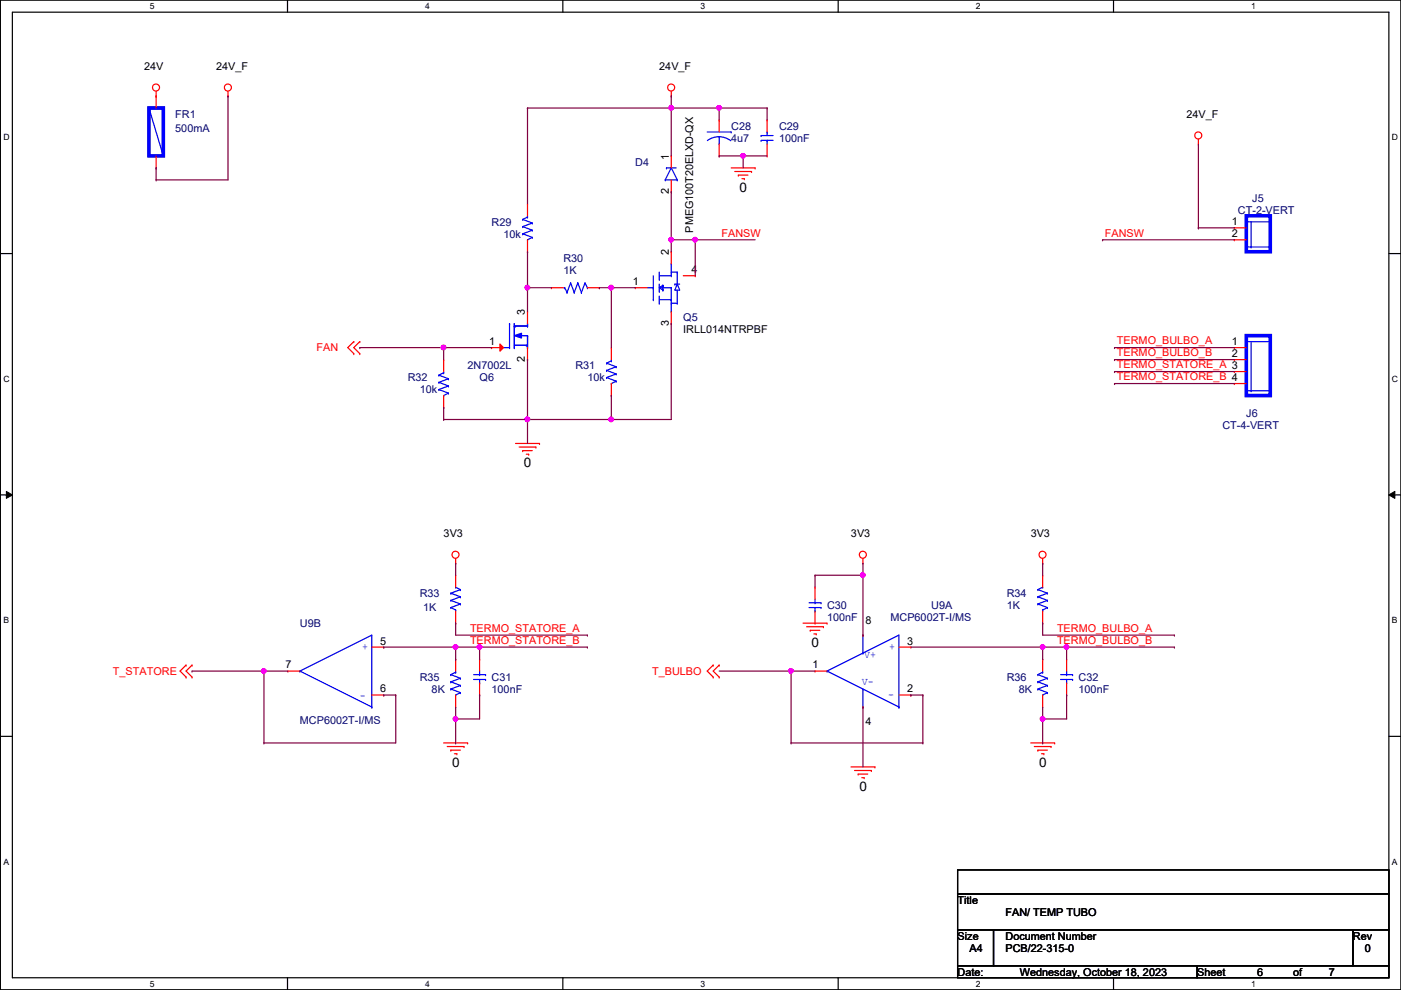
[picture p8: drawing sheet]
<svg xmlns="http://www.w3.org/2000/svg" width="297mm" height="210mm" viewBox="0 0 297 210" stroke-linecap="round" stroke-linejoin="round" font-family="sans-serif">
<path d="M.1 0h296.9v209.8h-296.9zM2.6 2.6h291.9v204.7h-291.9z" fill="none" stroke="#000" stroke-width=".25"/>
<g fill="#fff">
<path d="M31.8 .3h1v2h-1z"/>
<path d="M31.8 207.6h1v1.9h-1z"/>
</g>
<path d="M61 0v2.6M61 207.3v2.5" fill="none" stroke="#000" stroke-width=".25"/>
<g fill="#fff">
<path d="M90.1 .3h1v2h-1z"/>
<path d="M90.1 207.6h1v1.9h-1z"/>
</g>
<path d="M119.3 0v2.6M119.3 207.3v2.5" fill="none" stroke="#000" stroke-width=".25"/>
<g fill="#fff">
<path d="M148.5 .3h1v2h-1z"/>
<path d="M148.5 207.6h1v1.9h-1z"/>
</g>
<path d="M177.7 0v2.6M177.7 207.3v2.5" fill="none" stroke="#000" stroke-width=".25"/>
<g fill="#fff">
<path d="M206.9 .3h1v2h-1z"/>
<path d="M206.9 207.6h1v1.9h-1z"/>
</g>
<path d="M236.1 0v2.6M236.1 207.3v2.5" fill="none" stroke="#000" stroke-width=".25"/>
<g fill="#fff">
<path d="M265.3 .3h.9v2h-.9z"/>
<path d="M265.3 207.6h.9v1.9h-.9z"/>
<path d="M.7 28.2h1.3v1.9h-1.3z"/>
<path d="M295.1 28.2h1.3v1.9h-1.3z"/>
<path d="M.7 79.3h1.3v2h-1.3z"/>
<path d="M295.1 79.3h1.3v2h-1.3z"/>
</g>
<path d="M.1 53.8h2.5M294.5 53.8h2.5" fill="none" stroke="#000" stroke-width=".25"/>
<g fill="#fff">
<path d="M.7 130.5h1.2v2h-1.2z"/>
<path d="M295.1 130.5h1.2v2h-1.2z"/>
</g>
<path d="M.1 104.9h2.5M294.5 104.9h2.5" fill="none" stroke="#000" stroke-width=".25"/>
<path d="M1.4 104.2l1.2 .7-1.2 .8zM294.5 104.9l1.2-.7v1.5z" fill="#000"/>
<path d="M1.4 104.2l1.2 .7-1.2 .8zM294.5 104.9l1.2-.7v1.5z" fill="none" stroke="#000" stroke-width=".21"/>
<g fill="#fff">
<path d="M.7 181.7h1.2v2h-1.2z"/>
<path d="M295.1 181.7h1.2v2h-1.2z"/>
</g>
<path d="M.1 156.1h2.5M294.5 156.1h2.5M203 184.4h91.5v5.1h-91.5zM203 189.5h91.5v7.6h-91.5zM203 197.1h7.6v7.7h-7.6zM210.6 197.1h76.2v7.7h-76.2zM286.8 197.1h7.7v7.7h-7.7zM203 204.8h50.8v2.5h-50.8zM253.8 204.8h40.7v2.5h-40.7z" fill="none" stroke="#000" stroke-width=".25"/>
<g fill="none" stroke="#f00" stroke-width=".25">
<path d="M33.1 19.3v1.1M48.3 19.3v1.1M142.3 19.3v1.1M33.1 20.4h.1M48.3 20.4h.1M142.3 20.4h.1M155 35.6h5.1M155.8 36.4h3.5M156.5 37.1h.1M156.5 37.1h2.1M157.3 37.9h.5M157.8 37.9h.1"/>
<path d="M159.3 36.4h.1M160.1 35.6h.1M254.1 30.5h.1M254.1 29.5v1M111.8 53.4h.1M111.8 43.2h.1M111.8 43.2v2.6M111.8 50.8v2.6M142.3 53.4h.1M142.3 53.4v2.5M144.9 58.5h2.5M147.4 58.5h.1"/>
<path d="M261.7 48.3h.1M261.7 50.8h.1M261.7 48.3h2.5M261.7 50.8h2.5M75 75h.1M75 72.4h.1M75 72.4l-1.3 1.3 1.3 1.3M76.3 75h.1M76.3 72.4h.1M76.3 72.4l-1.3 1.3 1.3 1.3M94.1 76.2h.1M94.1 76.2v2.6"/>
<path d="M116.9 61h.1M116.9 61h2.6M124.5 61h2.6M127.1 61h.1M134.7 61h.1M134.7 61h2.5M142.3 68.6h.1M142.3 66.1v2.5M94.1 86.4h.1M94.1 83.9v2.5M109.3 94h5.1M110.1 94.8h3.5"/>
<path d="M110.8 95.5h.1M110.8 95.5h2.1M111.6 96.3h.5M112.1 96.3h.1M113.6 94.8h.1M114.4 94h.1M96.6 119.4h.1M96.6 118.4v1M183 119.4h.1M183 118.4v1M221.1 119.4h.1M221.1 118.4v1"/>
<path d="M96.6 122h.1M96.6 132.1h.1M96.6 122v2.5M96.6 129.6v2.5M170.3 132.1h5M171 132.9h3.6M171.8 133.6h.1M171.8 133.6h2M172.5 134.4h.6M173.1 134.4h.1M174.6 132.9h.1M175.3 132.1h.1"/>
<path d="M183 134.7h.1M190.6 137.2h2.5M193.1 137.2h.1M221.1 139.7h.1M221.1 139.7v2.6M226.1 139.7h.1M226.1 139.7v2.6M39.5 143.6h.1M39.5 141h.1M39.5 141l-1.3 1.3 1.3 1.3M40.7 143.6h.1M40.7 141h.1"/>
<path d="M40.7 141l-1.2 1.3 1.2 1.3M94.1 157.5h5M94.8 158.3h3.6M95.6 159h.1M95.6 159h2M96.3 159.8h.6M96.9 159.8h.1M98.4 158.3h.1M99.1 157.5h.1M151.2 143.6h.1M151.2 141h.1M151.2 141l-1.3 1.3 1.3 1.3"/>
<path d="M152.5 143.6h.1M152.5 141h.1M152.5 141l-1.3 1.3 1.3 1.3M172.8 142.3h.1M172.8 142.3h2.5M183 149.9h.1M190.6 147.4h2.5M193.1 147.4h.1M218.5 157.5h5.1M219.3 158.3h3.5M220 159h.1M220 159h2.1"/>
<path d="M220.8 159.8h.5M221.1 149.9h.1M221.1 147.4v2.5M221.3 159.8h.1M222.8 158.3h.1M223.6 157.5h.1M226.1 147.4h.1M226.1 144.8v2.6M180.4 162.6h5.1M181.2 163.4h3.5M181.9 164.1h.1M181.9 164.1h2.1"/>
<path d="M182.7 164.9h.5M183.2 164.9h.1M184.7 163.4h.1M185.5 162.6h.1"/>
<circle cx="33.1" cy="18.6" r=".75"/>
<circle cx="48.3" cy="18.6" r=".75"/>
<circle cx="142.3" cy="18.6" r=".75"/>
<circle cx="254.1" cy="28.7" r=".75"/>
<circle cx="96.6" cy="117.6" r=".75"/>
<circle cx="182.9" cy="117.6" r=".75"/>
<circle cx="221" cy="117.6" r=".75"/>
</g>
<g fill="none" stroke="#00f" stroke-width=".25">
<path d="M110.8 46.5h.1M110.8 48h.1M110.8 49.6h.1M110.8 46.5l2.1 .8M110.8 48l2.1 .8M110.8 49.6l2.1 .7M111.8 50.8h.1M111.8 46h.1M111.8 46l-1 .5M111.8 45.8v.2M112.9 47.3h.1M112.9 48.8h.1"/>
<path d="M112.9 50.3h.1M112.9 47.3l-2.1 .7M112.9 48.8l-2.1 .8M112.9 50.3l-1.1 .5M121 60h.1M121 60l-.8 2M121 60l.7 2M122.5 60h.1M122.5 60l-.8 2M122.5 60l.8 2M124 60h.1M124 60l-.7 2"/>
<path d="M124 60l.5 1M138.5 58.5v5M139.8 59.2h.1M139.8 57.7v1.5M139.8 58.5h2.5M142.3 58.5h.1M142.3 55.9h.1M142.3 57.7h.1M142.3 55.9v2.6M142.3 57.7h1.3M143.6 57.7h.1M143.6 57.7v2.5"/>
<path d="M264.2 47h5.1M264.2 52.4h5.1M265.3 52.4h.1M265.3 47v5.4M269.3 47h.1M269.3 52.4h.1M93 79.5h.1M93 79.5l2.1 .8M94.1 79h.1M94.1 79l-1.1 .5M94.1 78.8v.2M106.8 73.7h1.2"/>
<path d="M108 73.7h.1M108 68.6h.1M108 68.6v5.1M109 73.7h.1M109 69.1h.1M109 68.6v5.1M109 69.1h2.8M109 73.2h2.8M109.3 69.1h.1M110.3 71.2h1.5M111.6 73.2h.1M111.8 69.1h.1"/>
<path d="M111.8 71.2h.1M111.8 73.7h.1M111.8 73.2h.1M111.8 68.6v.5M111.8 71.2v2.5M119.5 61h.2M119.7 61h.1M119.7 61l.5 1M120.2 62h.1M121.7 62h.1M123.3 62h.1M124.5 61h.1"/>
<path d="M137.2 61h1.3M138.5 63.5h.1M138.5 61h.1M139.8 64.3h.1M139.8 61.8h.1M139.8 61h2.5M139.8 60.2v1.6M139.8 62.8v1.5M139.8 63.5h2.5M139.8 61l.7 .5M140.5 61.5h.1M140.5 60.5h.1"/>
<path d="M140.5 61.3h.1M140.5 60.7h.1M140.5 60.5l-.7 .5M140.5 60.5v1M142.3 61h.1M142.3 63.5h.1M142.3 66.1h.1M142.3 64.3h.1M142.3 61v5.1M142.3 64.3h1.3M143.1 60.2h.1M143.1 60.2h1"/>
<path d="M143.6 60.2h.1M143.6 64.3h.1M143.6 60.2l.5 1.3h-1zM143.6 61.5v2.8M93 81.1h.1M93 82.6h.1M93 81.1l2.1 .7M93 82.6l2.1 .8M94.1 83.9h.1M95.1 80.3h.1M95.1 81.8h.1M95.1 83.4h.1"/>
<path d="M95.1 80.3l-2.1 .8M95.1 81.8l-2.1 .8M95.1 83.4l-1 .5M95.6 128.8h.1M95.6 127.3h.1M95.6 125.8h.1M95.6 128.8l1 .5M95.6 127.3l2 .8M95.6 125.8l2 .7M96.6 124.5h.1M96.6 129.3h.1M96.6 124.5l1 .5"/>
<path d="M96.6 129.3v.3M97.6 128.1h.1M97.6 126.5h.1M97.6 125h.1M97.6 128.1l-2 .7M97.6 126.5l-2 .8M97.6 125l-2 .8M183 138.5h.1M183 134.7v3.8M175.3 142.3h.1M175.3 142.3l15.3-7.6v15.2M175.3 142.3l15.3 7.6"/>
<path d="M183 146.1h.1M183 146.1v3.8M190.6 149.9h.1M220 143h.1M220 144.6h.1M220 146.1h.1M220 143l2.1 .8M220 144.6l2.1 .7M220 146.1l2.1 .8M221.1 147.4h.1M221.1 142.5h.1M221.1 142.5l-1.1 .5"/>
<path d="M221.1 142.3v.2M222.1 143.8h.1M222.1 145.3h.1M222.1 146.9h.1M222.1 143.8l-2.1 .8M222.1 145.3l-2.1 .8M222.1 146.9l-1 .5M224.9 143h2.5M224.9 144.1h2.5M226.1 144.8h.1M226.1 143h.1M226.1 142.3v.7"/>
<path d="M226.1 144.1v.7M227.4 143h.1M227.4 144.1h.1"/>
</g>
<path d="M264.2 45.8h5.1v7.6h-5.1z" fill="none" stroke="#00f" stroke-width=".76"/>
<path d="M109 71.2l1.6-.5v1z" fill="#00f"/>
<path d="M109 71.2l1.6-.5v1z" fill="none" stroke="#00f" stroke-width=".25"/>
<path d="M106 72.9l.8 .8-.8 .8z" fill="#f00"/>
<g fill="none" stroke="#f00" stroke-width=".25">
<path d="M33.1 35.6h.1M33.1 20.4h.1M33.1 20.4v2.5M33.1 33.1v2.5M142.3 33.1h.1M142.3 33.1v2.5M142.3 38.1v2.6M152.5 25.4h.1M152.5 33.1h.1M152.5 25.4v2.6M152.5 30.5v2.6M162.6 33.1h.1"/>
<path d="M162.6 25.4h.1M162.6 25.4v2.6M162.6 30.5v2.6M142.3 40.7h.1M104.2 73.7h.1M104.2 73.7h2.6M106 72.9l.8 .8-.8 .8zM111.8 76.2h.1M111.8 66.1h.1M111.8 66.1v2.5M111.8 73.7v2.5M129.6 73.7h.1"/>
<path d="M129.6 73.7v2.5M261.7 73.7h.1M261.7 76.2h.1M261.7 78.8h.1M261.7 73.7h2.5M261.7 76.2h2.5M261.7 78.8h2.5M129.6 83.9h.1M129.6 81.3v2.6M261.7 81.3h.1M261.7 81.3h2.5M78.8 137.2h2.6"/>
<path d="M81.4 137.2h.1M96.6 139.7h.1M96.6 139.7v2.6M101.7 139.7h.1M101.7 139.7v2.6M172.8 124.5h.1M172.8 132.1h.1M172.8 124.5v2.5M172.8 129.6v2.5M221.1 122h.1M221.1 132.1h.1M221.1 122v2.5"/>
<path d="M221.1 129.6v2.5M61 142.3h.1M61 142.3h2.6M78.8 147.4h2.6M81.4 147.4h.1M96.6 149.9h.1M96.6 147.4v2.5M101.7 147.4h.1M101.7 144.8v2.6"/>
</g>
<g fill="none" stroke="#00f" stroke-width=".25">
<path d="M31.6 22.9h.1M31.6 22.9l3 10.2M141.1 38.1h.1M141.1 38.1h2.5M141.3 35.6h.1M141.3 35.6h2M142.3 35.6h.1M142.3 35.6l-1.2 2.5M142.3 35.6l1.3 2.5M143.6 38.1h.1M149.9 28h5.1M152.5 30.5h.1"/>
<path d="M152.5 29l1 .1 1.4 .7M152.5 29l-1.6 .3-.9 .5M152.5 29v1.5M155 28h.1M161.4 29.8h.1M161.4 28.7h.1M161.4 29.8h2.5M161.4 28.7h2.5M162.6 28h.1M162.6 29.8h.1M162.6 28v.7M162.6 29.8v.7"/>
<path d="M128.6 77h.1M128.6 78.5h.1M128.6 77l2 .8M128.6 78.5l2 .8M129.6 76.5h.1M129.6 76.5l-1 .5M129.6 76.2v.3M130.6 77.8h.1M130.6 79.3h.1M130.6 77.8l-2 .7M130.6 79.3l-2 .8M264.2 72.4h5.1"/>
<path d="M265.3 72.4v10.4M269.3 72.4h.1M128.6 80.1h.1M128.6 80.1l2 .7M129.6 81.3h.1M130.6 80.8h.1M130.6 80.8l-1 .5M264.2 82.8h5.1M265.3 82.8h.1M269.3 82.8h.1M171.5 127.8h2.6M171.5 128.8h2.6"/>
<path d="M172.8 129.6h.1M172.8 127.8h.1M172.8 127v.8M172.8 128.8v.8M174.1 127.8h.1M174.1 128.8h.1M220 128.1h.1M220 126.5h.1M220 125h.1M220 128.1l2.1 .7M220 126.5l2.1 .8M220 125l2.1 .8"/>
<path d="M221.1 124.5h.1M221.1 129.3h.1M221.1 124.5l-1.1 .5M221.1 129.3v.3M222.1 128.8h.1M222.1 127.3h.1M222.1 125.8h.1M222.1 128.8l-1 .5M222.1 127.3l-2.1 .8M222.1 125.8l-2.1 .7M63.6 142.3h.1M63.6 142.3l15.2 7.6"/>
<path d="M63.6 142.3l15.2-7.6v15.2M78.8 149.9h.1M95.6 143h.1M95.6 144.6h.1M95.6 146.1h.1M95.6 143l2 .8M95.6 144.6l2 .7M95.6 146.1l2 .8M96.6 147.4h.1M96.6 142.5h.1M96.6 142.5l-1 .5M96.6 142.3v.2"/>
<path d="M97.6 143.8h.1M97.6 145.3h.1M97.6 146.9h.1M97.6 143.8l-2 .8M97.6 145.3l-2 .8M97.6 146.9l-1 .5M100.4 143h2.6M100.4 144.1h2.6M101.7 144.8h.1M101.7 143h.1M101.7 142.3v.7M101.7 144.1v.7"/>
<path d="M103 143h.1M103 144.1h.1"/>
</g>
<path d="M31.6 22.9h3v10.2h-3zM264.2 71.2h5.1v12.7h-5.1z" fill="none" stroke="#00f" stroke-width=".76"/>
<path d="M142.3 20.4h.1M142.3 20.4v2.5M142.3 40.7h.1M142.3 40.7v10.1" fill="none" stroke="#800040" stroke-width=".25"/>
<circle cx="142.3" cy="50.8" r=".49" fill="#f0f"/>
<circle cx="142.3" cy="50.8" r=".49" fill="none" stroke="#f0f" stroke-width=".25"/>
<path d="M142.3 50.8h.1M142.3 50.8v2.6M142.3 50.8h5.1M76.3 73.7h.1M76.3 73.7h17.8" fill="none" stroke="#800040" stroke-width=".25"/>
<circle cx="94" cy="73.7" r=".49" fill="#f0f"/>
<circle cx="94" cy="73.7" r=".49" fill="none" stroke="#f0f" stroke-width=".25"/>
<path d="M142.3 22.9h.1M142.3 22.9h10.2M152.5 22.9h.1M152.5 22.9v2.5M142.3 68.6h.1M142.3 68.6v20.3" fill="none" stroke="#800040" stroke-width=".25"/>
<circle cx="152.5" cy="22.9" r=".49" fill="#f0f"/>
<circle cx="152.5" cy="22.9" r=".49" fill="none" stroke="#f0f" stroke-width=".25"/>
<circle cx="142.3" cy="22.9" r=".49" fill="#f0f"/>
<circle cx="142.3" cy="22.9" r=".49" fill="none" stroke="#f0f" stroke-width=".25"/>
<path d="M142.3 22.9h.1M142.3 22.9v10.2M152.5 22.9h.1M152.5 33.1h.1M152.5 22.9h10.1M152.5 33.1h5.1M157.6 33.1h.1M157.6 33.1v2.5M162.6 22.9h.1M162.6 22.9v2.5" fill="none" stroke="#800040" stroke-width=".25"/>
<circle cx="157.5" cy="33" r=".49" fill="#f0f"/>
<circle cx="157.5" cy="33" r=".49" fill="none" stroke="#f0f" stroke-width=".25"/>
<path d="M157.6 33.1h.1M157.6 33.1h5M111.8 76.2h.1M111.8 76.2v12.7" fill="none" stroke="#800040" stroke-width=".25"/>
<circle cx="111.8" cy="88.9" r=".49" fill="#f0f"/>
<circle cx="111.8" cy="88.9" r=".49" fill="none" stroke="#f0f" stroke-width=".25"/>
<path d="M111.8 53.4h.1M111.8 53.4v7.6" fill="none" stroke="#800040" stroke-width=".25"/>
<circle cx="111.8" cy="61" r=".49" fill="#f0f"/>
<circle cx="111.8" cy="61" r=".49" fill="none" stroke="#f0f" stroke-width=".25"/>
<path d="M111.8 22.9h.1M111.8 22.9h30.5M111.8 22.9v20.3M94.1 73.7h.1M94.1 73.7v2.5M94.1 73.7h10.1M94.1 86.4h.1M94.1 88.9h.1M94.1 86.4v2.5M94.1 88.9h35.5M111.8 88.9h.1M111.8 88.9v5.1" fill="none" stroke="#800040" stroke-width=".25"/>
<circle cx="129.6" cy="88.9" r=".49" fill="#f0f"/>
<circle cx="129.6" cy="88.9" r=".49" fill="none" stroke="#f0f" stroke-width=".25"/>
<path d="M147.4 50.8h.1M147.4 50.8v7.7M147.4 50.8h12.7" fill="none" stroke="#800040" stroke-width=".25"/>
<circle cx="147.4" cy="50.8" r=".49" fill="#f0f"/>
<circle cx="147.4" cy="50.8" r=".49" fill="none" stroke="#f0f" stroke-width=".25"/>
<path d="M129.6 61h.1M129.6 61v12.7M129.6 61h5.1" fill="none" stroke="#800040" stroke-width=".25"/>
<circle cx="129.6" cy="61" r=".49" fill="#f0f"/>
<circle cx="129.6" cy="61" r=".49" fill="none" stroke="#f0f" stroke-width=".25"/>
<g fill="none" stroke="#800040" stroke-width=".25">
<path d="M254.1 30.5v17.8M233.8 50.8h.1M233.8 50.8h27.9M254.1 48.3h.1M254.1 48.3h7.6M111.8 61h.1M111.8 61h5.1M111.8 61v5.1M127.1 61h.1M127.1 61h2.5M236.3 73.7h.1M236.3 76.2h.1"/>
<path d="M236.3 78.8h.1M236.3 73.7h25.4M236.3 76.2h25.4M236.3 78.8h25.4M129.6 83.9h.1M129.6 88.9h.1M129.6 83.9v5M129.6 88.9h12.7M236.3 81.3h.1M236.3 81.3h25.4M221.1 134.7h27.9M221.1 137.2h5"/>
<path d="M226.1 137.2h.1M249 134.7h.1"/>
</g>
<circle cx="221" cy="137.2" r=".49" fill="#f0f"/>
<circle cx="221" cy="137.2" r=".49" fill="none" stroke="#f0f" stroke-width=".25"/>
<circle cx="226.1" cy="137.2" r=".49" fill="#f0f"/>
<circle cx="226.1" cy="137.2" r=".49" fill="none" stroke="#f0f" stroke-width=".25"/>
<g fill="none" stroke="#800040" stroke-width=".25">
<path d="M183 119.4v15.3M221.1 119.4h.1M221.1 119.4v2.6M172.8 122h.1M172.8 122v2.5M172.8 122h10.2M183 122h.1M183 134.7h.1M193.1 137.2h28M221.1 132.1h.1M221.1 139.7h.1M221.1 137.2h.1"/>
<path d="M221.1 132.1v2.6M221.1 137.2v2.5M167.7 142.3h.1M167.7 157.5h.1M167.7 142.3h5.1M167.7 142.3v15.2M167.7 157.5h28M183 149.9h.1M183 149.9v12.7M193.1 147.4h.1M193.1 147.4h2.6M195.7 157.5h.1"/>
<path d="M195.7 147.4h.1M195.7 147.4v10.1M221.1 152.4h.1M221.1 149.9v2.5"/>
</g>
<circle cx="182.9" cy="121.9" r=".49" fill="#f0f"/>
<circle cx="182.9" cy="121.9" r=".49" fill="none" stroke="#f0f" stroke-width=".25"/>
<path d="M152.5 142.3h15.2M167.7 142.3h.1" fill="none" stroke="#800040" stroke-width=".25"/>
<circle cx="167.7" cy="142.3" r=".49" fill="#f0f"/>
<circle cx="167.7" cy="142.3" r=".49" fill="none" stroke="#f0f" stroke-width=".25"/>
<path d="M226.1 137.2h.1M226.1 137.2v2.5M226.1 137.2h22.9M249 137.2h.1M221.1 152.4h.1M221.1 152.4h5" fill="none" stroke="#800040" stroke-width=".25"/>
<circle cx="221" cy="152.4" r=".49" fill="#f0f"/>
<circle cx="221" cy="152.4" r=".49" fill="none" stroke="#f0f" stroke-width=".25"/>
<path d="M96.6 119.4h.1M96.6 119.4v2.6M81.4 137.2h.1M81.4 137.2h15.2v2.5M96.6 132.1h.1M96.6 139.7h.1M96.6 132.1v2.6h27.9M124.5 134.7h.1M221.1 157.5h.1M221.1 152.4v5.1M226.1 147.4h.1M226.1 147.4v5" fill="none" stroke="#800040" stroke-width=".25"/>
<circle cx="96.6" cy="137.2" r=".49" fill="#f0f"/>
<circle cx="96.6" cy="137.2" r=".49" fill="none" stroke="#f0f" stroke-width=".25"/>
<path d="M96.6 137.2h27.9M101.7 137.2h.1M101.7 137.2v2.5M124.5 137.2h.1" fill="none" stroke="#800040" stroke-width=".25"/>
<circle cx="101.7" cy="137.2" r=".49" fill="#f0f"/>
<circle cx="101.7" cy="137.2" r=".49" fill="none" stroke="#f0f" stroke-width=".25"/>
<path d="M40.7 142.3h.1M40.7 142.3h15.3" fill="none" stroke="#800040" stroke-width=".25"/>
<circle cx="55.9" cy="142.3" r=".49" fill="#f0f"/>
<circle cx="55.9" cy="142.3" r=".49" fill="none" stroke="#f0f" stroke-width=".25"/>
<path d="M56 142.3h.1M56 142.3v15.2M56 142.3h5M81.4 147.4h.1M81.4 147.4h2.5M83.9 147.4h.1M83.9 147.4v10.1M96.6 152.4h.1M96.6 149.9v2.5M101.7 147.4h.1M101.7 147.4v5" fill="none" stroke="#800040" stroke-width=".25"/>
<circle cx="96.6" cy="152.4" r=".49" fill="#f0f"/>
<circle cx="96.6" cy="152.4" r=".49" fill="none" stroke="#f0f" stroke-width=".25"/>
<path d="M33.1 38.1h.1M33.1 35.6h.1M33.1 35.6v2.5M48.3 20.4h.1M48.3 20.4v17.7h-15.2M56 157.5h.1M56 157.5h27.9M96.6 152.4h.1M96.6 157.5h.1M96.6 152.4h5.1M96.6 152.4v5.1" fill="none" stroke="#800040" stroke-width=".25"/>
<circle cx="142.3" cy="50.8" r=".49" fill="#f0f"/>
<circle cx="142.3" cy="50.8" r=".49" fill="none" stroke="#f0f" stroke-width=".25"/>
<circle cx="94" cy="73.7" r=".49" fill="#f0f"/>
<circle cx="94" cy="73.7" r=".49" fill="none" stroke="#f0f" stroke-width=".25"/>
<circle cx="152.5" cy="22.9" r=".49" fill="#f0f"/>
<circle cx="152.5" cy="22.9" r=".49" fill="none" stroke="#f0f" stroke-width=".25"/>
<circle cx="142.3" cy="22.9" r=".49" fill="#f0f"/>
<circle cx="142.3" cy="22.9" r=".49" fill="none" stroke="#f0f" stroke-width=".25"/>
<circle cx="157.5" cy="33" r=".49" fill="#f0f"/>
<circle cx="157.5" cy="33" r=".49" fill="none" stroke="#f0f" stroke-width=".25"/>
<circle cx="111.8" cy="88.9" r=".49" fill="#f0f"/>
<circle cx="111.8" cy="88.9" r=".49" fill="none" stroke="#f0f" stroke-width=".25"/>
<circle cx="111.8" cy="61" r=".49" fill="#f0f"/>
<circle cx="111.8" cy="61" r=".49" fill="none" stroke="#f0f" stroke-width=".25"/>
<circle cx="129.6" cy="88.9" r=".49" fill="#f0f"/>
<circle cx="129.6" cy="88.9" r=".49" fill="none" stroke="#f0f" stroke-width=".25"/>
<circle cx="147.4" cy="50.8" r=".49" fill="#f0f"/>
<circle cx="147.4" cy="50.8" r=".49" fill="none" stroke="#f0f" stroke-width=".25"/>
<circle cx="129.6" cy="61" r=".49" fill="#f0f"/>
<circle cx="129.6" cy="61" r=".49" fill="none" stroke="#f0f" stroke-width=".25"/>
<circle cx="221" cy="137.2" r=".49" fill="#f0f"/>
<circle cx="221" cy="137.2" r=".49" fill="none" stroke="#f0f" stroke-width=".25"/>
<circle cx="226.1" cy="137.2" r=".49" fill="#f0f"/>
<circle cx="226.1" cy="137.2" r=".49" fill="none" stroke="#f0f" stroke-width=".25"/>
<circle cx="182.9" cy="121.9" r=".49" fill="#f0f"/>
<circle cx="182.9" cy="121.9" r=".49" fill="none" stroke="#f0f" stroke-width=".25"/>
<circle cx="167.7" cy="142.3" r=".49" fill="#f0f"/>
<circle cx="167.7" cy="142.3" r=".49" fill="none" stroke="#f0f" stroke-width=".25"/>
<circle cx="221" cy="152.4" r=".49" fill="#f0f"/>
<circle cx="221" cy="152.4" r=".49" fill="none" stroke="#f0f" stroke-width=".25"/>
<circle cx="96.6" cy="137.2" r=".49" fill="#f0f"/>
<circle cx="96.6" cy="137.2" r=".49" fill="none" stroke="#f0f" stroke-width=".25"/>
<circle cx="101.7" cy="137.2" r=".49" fill="#f0f"/>
<circle cx="101.7" cy="137.2" r=".49" fill="none" stroke="#f0f" stroke-width=".25"/>
<circle cx="55.9" cy="142.3" r=".49" fill="#f0f"/>
<circle cx="55.9" cy="142.3" r=".49" fill="none" stroke="#f0f" stroke-width=".25"/>
<circle cx="96.6" cy="152.4" r=".49" fill="#f0f"/>
<circle cx="96.6" cy="152.4" r=".49" fill="none" stroke="#f0f" stroke-width=".25"/>
<g font-size="2.8">
<text x="156.8" y="40.7">0</text>
<text x="111.1" y="99.1">0</text>
<text x="172" y="137.2">0</text>
<text x="95.8" y="162.6">0</text>
<text x="182.2" y="167.7">0</text>
<text x="220.3" y="162.6">0</text>
</g>
<g font-size="2.3">
<text x="30.6" y="14.8">24V</text>
<text x="45.8" y="14.8">24V_F</text>
<text x="139.8" y="14.8">24V_F</text>
<text x="251.5" y="25">24V_F</text>
<text x="141.8" y="33.8" transform="rotate(-90 141.8 33.8)">1</text>
<text x="141.8" y="41.2" transform="rotate(-90 141.8 41.2)">2</text>
<text x="261.2" y="47.8">1</text>
<text x="147" y="49.3" transform="rotate(-90 147 49.3)">PMEG100T20ELXD-QX</text>
<text x="261.2" y="50.3">2</text>
<text x="141.8" y="54.1" transform="rotate(-90 141.8 54.1)">2</text>
<text x="146.6" y="57.9">4</text>
<text x="134.2" y="60.5">1</text>
<text x="111.3" y="66.8" transform="rotate(-90 111.3 66.8)">3</text>
<text x="141.8" y="69.1" transform="rotate(-90 141.8 69.1)">3</text>
<text x="144.9" y="70.7">IRLL014NTRPBF</text>
<text x="103.7" y="73.2">1</text>
<text x="111.3" y="76.8" transform="rotate(-90 111.3 76.8)">2</text>
<text x="261.2" y="73.2">1</text>
<text x="261.2" y="75.7">2</text>
<text x="94.1" y="113.9">3V3</text>
<text x="180.4" y="113.9">3V3</text>
<text x="218.5" y="113.9">3V3</text>
<text x="80.6" y="136.7">5</text>
<text x="183.5" y="132.4">8</text>
<text x="192.4" y="136.7">3</text>
<text x="60.5" y="141.7">7</text>
<text x="172.3" y="141.7">1</text>
<text x="80.6" y="146.8">6</text>
<text x="192.4" y="146.8">2</text>
<text x="183.5" y="153.8">4</text>
<text x="203" y="191.6">Title</text>
<text x="213.2" y="194.1">FAN/ TEMP TUBO</text>
<text x="203" y="199.2">Size</text>
<text x="205.6" y="201.8">A4</text>
<text x="213.2" y="199.2">Document Number</text>
<text x="213.2" y="201.8">PCB/22-315-0</text>
<text x="286.8" y="199.2">Rev</text>
<text x="289.4" y="201.8">0</text>
<text x="203" y="206.8">Date:</text>
<text x="216.2" y="206.8">Wednesday, October 18, 2023</text>
<text x="253.8" y="206.8">Sheet</text>
<text x="266.5" y="206.8">6</text>
<text x="274.1" y="206.8">of</text>
<text x="281.8" y="206.8">7</text>
</g>
<g font-size="2.3" fill="#000080">
<text x="37.2" y="25">FR1</text>
<text x="37.2" y="28">500mA</text>
<text x="155" y="27.5">C28</text>
<text x="165.2" y="27.5">C29</text>
<text x="134.7" y="35.1">D4</text>
<text x="155" y="30.1">4u7</text>
<text x="165.2" y="30.1">100nF</text>
<text x="104.2" y="47.8">R29</text>
<text x="262.5" y="45.3">CT-2-VERT</text>
<text x="265.5" y="42.8">J5</text>
<text x="106.8" y="50.4">10k</text>
<text x="119.5" y="55.5">R30</text>
<text x="119.5" y="58">1K</text>
<text x="144.9" y="68.2">Q5</text>
<text x="86.4" y="80.9">R32</text>
<text x="89" y="83.4">10k</text>
<text x="99.1" y="78.3">2N7002L</text>
<text x="101.7" y="80.9">Q6</text>
<text x="122" y="78.3">R31</text>
<text x="124.5" y="80.9">10k</text>
<text x="264.2" y="88.5">J6</text>
<text x="259.2" y="91">CT-4-VERT</text>
<text x="89" y="126.6">R33</text>
<text x="89.7" y="129.6">1K</text>
<text x="175.3" y="129.1">C30</text>
<text x="175.3" y="131.7">100nF</text>
<text x="188.8" y="131.7">MCP6002T-I/MS</text>
<text x="197.4" y="129.1">U9A</text>
<text x="213.4" y="126.6">R34</text>
<text x="213.4" y="129.1">1K</text>
<text x="63.6" y="132.9">U9B</text>
<text x="89" y="144.4">R35</text>
<text x="91.5" y="146.9">8K</text>
<text x="104.2" y="144.4">C31</text>
<text x="104.2" y="146.9">100nF</text>
<text x="213.4" y="144.4">R36</text>
<text x="216" y="146.9">8K</text>
<text x="228.7" y="144.4">C32</text>
<text x="228.7" y="146.9">100nF</text>
<text x="63.6" y="153.5">MCP6002T-I/MS</text>
</g>
<g font-size="2.3" fill="#f00">
<text x="153" y="50.3">FANSW</text>
<text x="234.3" y="50.3">FANSW</text>
<text x="67.1" y="74.5">FAN</text>
<text x="236.8" y="73">TERMO_BULBO_A</text>
<text x="236.8" y="75.5">TERMO_BULBO_B</text>
<text x="236.8" y="78.1">TERMO_STATORE_A 3</text>
<text x="236.8" y="80.6">TERMO_STATORE_B 4</text>
<text x="99.6" y="133.9">TERMO_STATORE_A</text>
<text x="99.6" y="136.5">TERMO_STATORE_B</text>
<text x="224.1" y="133.9">TERMO_BULBO_A</text>
<text x="224.1" y="136.5">TERMO_BULBO_B</text>
<text x="24" y="143.1">T_STATORE</text>
<text x="138.3" y="143.1">T_BULBO</text>
</g>
<g font-size="2.3" fill="#00f">
<text x="76.8" y="137.8">+</text>
<text x="188.5" y="137.8">+</text>
<text x="183.2" y="139.6">V+</text>
<text x="76.3" y="148.2">-</text>
<text x="182.7" y="145.2">V-</text>
<text x="188.3" y="148">-</text>
</g>
<g font-size="1.8">
<text x="31.8" y="1.9">5</text>
<text x="90.1" y="1.9">4</text>
<text x="148.5" y="1.9">3</text>
<text x="206.9" y="1.9">2</text>
<text x="265.3" y="1.9">1</text>
<text x=".7" y="29.8">D</text>
<text x="295.1" y="29.8">D</text>
<text x=".7" y="80.9">C</text>
<text x="295.1" y="80.9">C</text>
<text x=".7" y="132.1">B</text>
<text x="295.1" y="132.1">B</text>
<text x=".7" y="183.3">A</text>
<text x="295.1" y="183.3">A</text>
<text x="31.8" y="209.2">5</text>
<text x="90.1" y="209.2">4</text>
<text x="148.5" y="209.2">3</text>
<text x="206.9" y="209.2">2</text>
<text x="265.3" y="209.2">1</text>
</g>
</svg>
